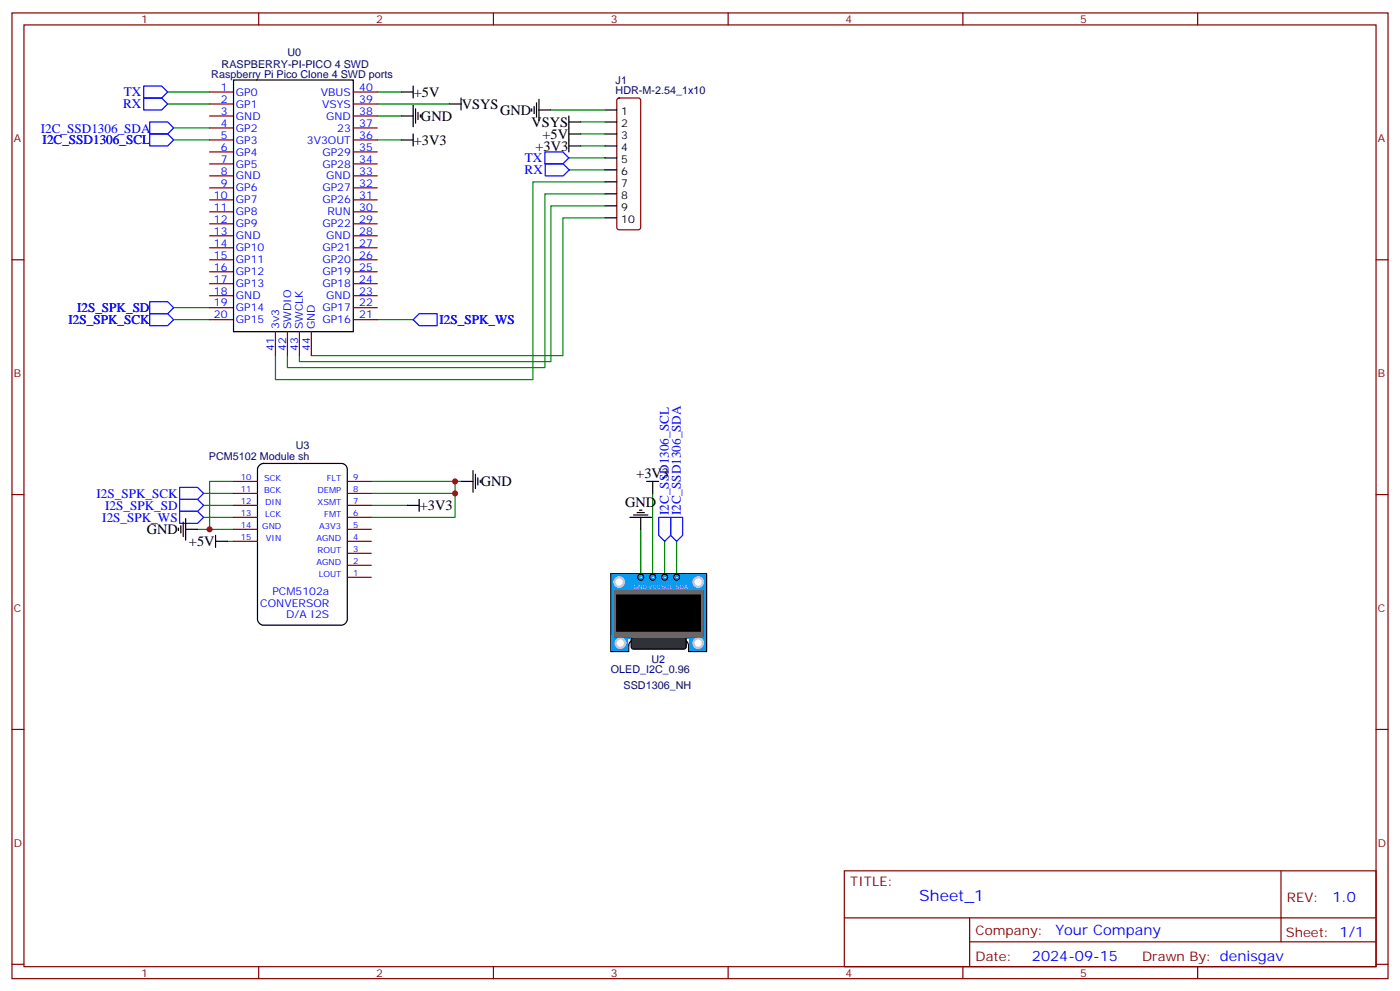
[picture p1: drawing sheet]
<svg xmlns="http://www.w3.org/2000/svg" width="412mm" height="292mm" viewBox="0 0 412 292" stroke-linecap="round" stroke-linejoin="round" font-family="sans-serif">
<g fill="none" stroke="#870000" stroke-width=".35">
<path d="M3.5 3.8h405.4v284.3h-405.4zM7.1 7.3h398.2v277.3h-398.2zM76.2 3.8v3.5M145.3 3.8v3.5M214.5 3.8v3.5M283.6 3.8v3.5M352.8 3.8v3.5M61.7 27.1h7.1M61.7 30.6h7.1M61.7 34.1h7.1M61.7 37.7h7.1M104.1 27.1h7"/>
<path d="M104.1 30.6h7M104.1 34.1h7M104.1 37.7h7M181.9 29.1l.5-.2h5.6l.5 .2 .2 .5v37.4l-.2 .5-.5 .2h-5.6l-.5-.3-.2-.4v-37.4zM61.7 41.2h7.1M61.7 44.7h7.1M61.7 48.3h7.1M61.7 51.8h7.1M61.7 55.3h7.1M61.7 58.8h7.1M104.1 41.2h7M104.1 44.7h7"/>
<path d="M104.1 48.3h7M104.1 51.8h7M104.1 55.3h7M104.1 58.8h7M3.5 76.5h3.6M61.7 76.5h7.1M61.7 62.4h7.1M61.7 65.9h7.1M61.7 69.4h7.1M61.7 73h7.1M104.1 76.5h7M104.1 62.4h7"/>
<path d="M104.1 65.9h7M104.1 69.4h7M104.1 73h7M405.3 76.5h3.6M61.7 80h7.1M61.7 83.5h7.1M61.7 87.1h7.1M61.7 90.6h7.1M61.7 94.1h7.1M81.1 97.6v7.1M84.7 97.6v7.1M88.2 97.6v7.1"/>
<path d="M91.7 97.6v7.1M104.1 80h7M104.1 83.5h7M104.1 87.1h7M104.1 90.6h7M104.1 94.1h7M3.5 145.6h3.6M68.8 141.7h7M68.8 145.3h7M68.8 148.8h7M68.8 152.3h7M68.8 155.9h7"/>
<path d="M68.8 159.4h7M102.3 141.7h7.1M102.3 145.3h7.1M102.3 148.8h7.1M102.3 152.3h7.1M102.3 155.9h7.1M102.3 159.4h7.1M405.3 145.6h3.6M102.3 162.9h7.1M102.3 166.4h7.1M102.3 170h7.1M3.5 214.8h3.6"/>
<path d="M405.3 214.8h3.6M248.7 256.4h156.6v28.2h-156.6zM377.3 256.4v20.9M248.7 270.2h156.5M285.6 277.3h119.6M285.6 270.2v14.2M3.5 283.9h3.6M76.2 284.6v3.5M145.3 284.6v3.5M214.5 284.6v3.5M283.6 284.6v3.5M352.8 284.6v3.5"/>
<path d="M405.3 283.9h3.6"/>
</g>
<g fill="none" stroke="#008700" stroke-width=".35">
<path d="M49.4 30.6h12.3M49.4 27.1h12.3M51.2 37.7h10.5M111.1 30.6h21.2M111.1 27.1h7.1M111.1 34.1h7.1M162.3 32.4h15.9M171.1 39.4h7.1M171.1 35.9h7.1M51.2 41.2h10.5M111.1 41.2h7.1M167.6 46.5h10.6"/>
<path d="M167.6 50h10.6M171.1 43h7.1M178.2 57.1h-17.7v51.1h-75.8v-3.5M178.2 53.6h-21.2v58.2h-75.9v-7.1M178.2 64.1h-12.4v40.6h-74.1M178.2 60.6h-15.9v45.9h-74.1v-1.8M51.2 94.1h10.5M51.2 90.6h10.5M111.1 94.1h10.6M58.2 155.9h10.6M60 148.8h8.8M60 152.3h8.8"/>
<path d="M60 145.3h8.8M67 159.4h1.8M68.8 141.7h-7.1v14.2M109.4 141.7h26.4M109.4 148.8h10.5M134.1 141.7v3.6h-24.7M188.7 155.9v14.1M192.3 145.3v24.7M195.8 159.4v10.6M199.3 159.4v10.6"/>
</g>
<g fill="none" stroke="#000" stroke-width=".35">
<path d="M68.8 23.6h35.3v74h-35.3zM118.2 34.1h3.5M118.2 27.1h3.5M121.7 25.3v3.6M121.7 31v6.3M121.7 39.4v3.6M122.4 32v4.3M123.1 33.1v2.1M123.8 33.8v.7M132.3 30.6h3.5M135.8 28.9v3.5M156.6 32v.7"/>
<path d="M157.3 31.3v2.1M158 30.3v4.2M158.7 32.4h3.6M158.7 29.2v6.4M167.6 34.1v10.6M167.6 35.9h3.5M167.6 39.4h3.5M178.2 32.4h3.5M178.2 35.9h3.5M178.2 39.4h3.5M118.2 41.2h3.5M167.6 43h3.5"/>
<path d="M178.2 43h3.5M178.2 46.5h3.5M178.2 50h3.5M178.2 53.6h3.5M178.2 57.1h3.5M178.2 60.6h3.5M178.2 64.1h3.5M76.4 137l1.2-.5h22.9a1.76 1.76 0 0 1 1.8 1.7v44.1a1.89 1.89 0 0 1-1.8 1.8h-22.9a1.89 1.89 0 0 1-1.8-1.8v-44.1zM52.6 155.5v.7M53.3 154.8v2.1M54 153.7v4.3M54.7 155.9h3.5"/>
<path d="M54.7 152.7v6.3M63.5 159.4h3.5M63.5 157.6v3.5M119.9 148.8h3.6M123.5 147v3.6M185.6 152.3h6.3M186.6 151.6h4.3M187.7 150.9h2.1M188.4 150.2h.7M188.7 152.3v3.6M190.5 141.7h3.5M192.3 141.7v3.6"/>
</g>
<g fill="none" stroke="#00f" stroke-width=".35">
<path d="M42.3 28.9h5.3l1.8 1.7-1.8 1.8h-5.3zM42.3 25.3h5.3l1.8 1.8-1.8 1.8h-5.3zM44.1 35.9h5.3l1.8 1.8-1.8 1.7h-5.3zM44.1 39.4h5.3l1.8 1.8-1.8 1.8h-5.3zM160.5 44.7h5.3l1.8 1.8-1.8 1.8h-5.3zM160.6 48.3h5.3l1.8 1.7-1.8 1.8h-5.3zM44.1 88.8h5.3l1.8 1.8-1.8 1.8h-5.3zM44.1 92.4h5.3l1.8 1.7-1.8 1.8h-5.3zM121.7 94.1l1.8-1.7h5.3v3.5h-5.3zM52.9 143.5h5.3l1.8 1.8-1.8 1.7h-5.3zM52.9 147h5.3l1.8 1.8-1.8 1.8h-5.3zM52.9 150.6h5.3l1.8 1.7-1.8 1.8h-5.3z"/>
<path d="M194 152.3h3.6v5.3l-1.8 1.8-1.8-1.8zM197.6 152.3h3.5v5.3l-1.8 1.8-1.7-1.8z"/>
</g>
<path d="M179.9 168.9h28.2v19.4h-28.2z" fill="#09f" stroke="#fff" stroke-width=".35"/>
<path d="M179.9 168.9h28.2v22.9h-5.3v-1.7" fill="none" stroke="#000" stroke-width=".35"/>
<g fill="#fff">
<circle cx="199.3" cy="170" r=".18"/>
<circle cx="195.8" cy="170" r=".18"/>
<circle cx="188.7" cy="170" r=".18"/>
<circle cx="192.3" cy="170" r=".18"/>
</g>
<g fill="#fff" stroke="#ccc" stroke-width=".71">
<circle cx="182.4" cy="171.4" r="1.41"/>
<circle cx="205.7" cy="171.4" r="1.41"/>
</g>
<path d="M187.2 188.3a1.91 1.91 0 0 0-2 1.8M201.1 188.3a1.91 1.91 0 0 1 1.8 2" fill="none" stroke="#000" stroke-width=".35"/>
<path d="M187 188.3h14.1z" fill="#09f" stroke="#000" stroke-width=".35"/>
<g fill="none" stroke="#000" stroke-width=".35">
<path d="M179.9 168.9v22.9h5.3v-1.7"/>
<circle cx="188.7" cy="170" r=".88"/>
<circle cx="192.3" cy="170" r=".88"/>
<circle cx="195.8" cy="170" r=".88"/>
<circle cx="199.3" cy="170" r=".88"/>
</g>
<path d="M203.2 187.3h4.6v4.2h-4.6z" fill="#09f" stroke="#09f" stroke-width=".35"/>
<circle cx="205.7" cy="189.4" r="1.41" fill="#fff" stroke="#ccc" stroke-width=".71"/>
<path d="M180.3 187.3h4.6v4.2h-4.6z" fill="#09f" stroke="#09f" stroke-width=".35"/>
<circle cx="182.7" cy="189.4" r="1.41" fill="#fff" stroke="#ccc" stroke-width=".71"/>
<path d="M186.1 187.8l.5-.2h14.8l.7 .4v2.4l-.2 .5-.5 .2h-14.8l-.5-.2-.2-.5v-2.1z" fill="#333" stroke="#000" stroke-width=".35"/>
<path d="M181 173.8h26.1v13.8h-26.1z" fill="#666" stroke="#666" stroke-width=".35"/>
<path d="M181.7 175.3h24.7v10.5h-24.7z" fill="#000" stroke="#000" stroke-width=".35"/>
<path d="M139.3 138.6v6.3M140.1 139.6v4.3M135.8 141.7h3.5M140.8 140.7v2.1M141.5 141.4v.7" fill="none" stroke="#000" stroke-width=".35"/>
<path d="M134.1 145.3v7h-24.7" fill="none" stroke="#008700" stroke-width=".35"/>
<g fill="#c00">
<circle cx="61.7" cy="155.9" r=".88"/>
<circle cx="134.1" cy="141.7" r=".88"/>
<circle cx="134.1" cy="145.3" r=".88"/>
</g>
<text font-size="4.6" fill="#00f" x="270.8" y="265.4">Sheet_1</text>
<g font-size="4.2">
<text x="121.9" y="28.6">+5V</text>
<text x="124" y="35.6">GND</text>
<text x="136" y="32.1">VSYS</text>
<text x="147.3" y="33.9">GND</text>
<text x="156.6" y="37.4">VSYS</text>
<text x="159.8" y="40.9">+5V</text>
<text x="121.9" y="42.7">+3V3</text>
<text x="157.7" y="44.4">+3V3</text>
<text x="141.6" y="143.2">GND</text>
<text x="187.4" y="140.7">+3V3</text>
<text x="184.1" y="149.2">GND</text>
<text x="123.7" y="150.2">+3V3</text>
<text x="43.2" y="157.3">GND</text>
<text x="55.6" y="160.8">+5V</text>
</g>
<g font-size="4.2" fill="#00f">
<text x="392.5" y="265.7">1.0</text>
<text x="310.9" y="275.2">Your Company</text>
<text x="304" y="283">2024-09-15</text>
</g>
<g font-size="3.9" fill="#00f">
<text x="36.5" y="28.4">TX</text>
<text x="36.3" y="31.9">RX</text>
<text x="12" y="39">I2C_SSD1306_SDA</text>
<text x="12.6" y="42.5">I2C_SSD1306_SCL</text>
<text x="154.6" y="47.8">TX</text>
<text x="154.5" y="51.3">RX</text>
<text x="20.2" y="95.4">I2S_SPK_SCK</text>
<text x="22.7" y="91.9">I2S_SPK_SD</text>
<text x="129.5" y="95.3">I2S_SPK_WS</text>
<text x="28.4" y="146.5">I2S_SPK_SCK</text>
<text x="30.1" y="153.6">I2S_SPK_WS</text>
<text x="31" y="150.1">I2S_SPK_SD</text>
<text x="197" y="151.6" transform="rotate(-90 197 151.6)">I2C_SSD1306_SCL</text>
<text x="200.5" y="151.7" transform="rotate(-90 200.5 151.7)">I2C_SSD1306_SDA</text>
</g>
<g font-size="3.9" fill="#800">
<text x="250.5" y="261">TITLE:</text>
<text x="379.1" y="265.7">REV:</text>
<text x="287.4" y="275.2">Company:</text>
<text x="378.7" y="275.8">Sheet: 1/1</text>
<text x="287.4" y="282.9">Date:</text>
<text x="336.4" y="282.9">Drawn By: denisgav</text>
</g>
<g font-size="3.2" fill="#800">
<text x="41.6" y="6.8">1</text>
<text x="110.8" y="6.8">2</text>
<text x="179.9" y="6.8">3</text>
<text x="249.1" y="6.8">4</text>
<text x="318.2" y="6.8">5</text>
<text x="4.1" y="41.9">A</text>
<text x="405.9" y="41.9">A</text>
<text x="4.1" y="111.1">B</text>
<text x="405.9" y="111.1">B</text>
<text x="4.1" y="180.2">C</text>
<text x="405.9" y="180.2">C</text>
<text x="4.1" y="249.3">D</text>
<text x="405.9" y="249.3">D</text>
<text x="41.6" y="287.6">1</text>
<text x="110.8" y="287.6">2</text>
<text x="179.9" y="287.6">3</text>
<text x="249.1" y="287.6">4</text>
<text x="318.2" y="287.6">5</text>
</g>
<g font-size="3.2" fill="#000080">
<text x="84.7" y="16.5">U0</text>
<text x="62.2" y="22.9">Raspberry Pi Pico Clone 4 SWD ports</text>
<text x="65.3" y="20">RASPBERRY-PI-PICO 4 SWD</text>
<text x="181.4" y="27.8">HDR-M-2.54_1x10</text>
<text x="181.4" y="24.6">J1</text>
<text x="61.5" y="135.4">PCM5102 Module sh</text>
<text x="87.1" y="132.3">U3</text>
<text x="191.9" y="195.1">U2</text>
<text x="179.9" y="198.2">OLED_I2C_0.96</text>
<text x="183.7" y="202.8">SSD1306_NH</text>
</g>
<g font-size="3.2" fill="#00f">
<text x="65" y="26.7">1</text>
<text x="69.5" y="28.2">GP0</text>
<text x="94.5" y="28.2">VBUS</text>
<text x="105.8" y="26.7">40</text>
<text x="65" y="30.3">2</text>
<text x="65" y="33.8">3</text>
<text x="69.5" y="31.7">GP1</text>
<text x="69.5" y="35.2">GND</text>
<text x="94.9" y="31.7">VSYS</text>
<text x="96.1" y="35.2">GND</text>
<text x="105.8" y="33.8">38</text>
<text x="105.8" y="30.3">39</text>
<text x="65" y="37.3">4</text>
<text x="65" y="40.9">5</text>
<text x="69.5" y="38.7">GP2</text>
<text x="99.3" y="38.7">23</text>
<text x="105.8" y="40.9">36</text>
<text x="105.8" y="37.3">37</text>
<text x="65" y="44.4">6</text>
<text x="65" y="47.9">7</text>
<text x="69.5" y="42.3">GP3</text>
<text x="69.5" y="45.8">GP4</text>
<text x="90.4" y="42.3">3V3OUT</text>
<text x="95" y="45.8">GP29</text>
<text x="105.8" y="47.9">34</text>
<text x="105.8" y="44.4">35</text>
<text x="65" y="51.4">8</text>
<text x="69.5" y="49.3">GP5</text>
<text x="69.5" y="52.8">GND</text>
<text x="95" y="49.3">GP28</text>
<text x="96.1" y="52.8">GND</text>
<text x="105.8" y="51.4">33</text>
<text x="63" y="58.5">10</text>
<text x="65" y="55">9</text>
<text x="69.5" y="56.4">GP6</text>
<text x="69.5" y="59.9">GP7</text>
<text x="95" y="59.9">GP26</text>
<text x="95" y="56.4">GP27</text>
<text x="105.8" y="58.5">31</text>
<text x="105.8" y="55">32</text>
<text x="63" y="62">11</text>
<text x="63" y="65.5">12</text>
<text x="69.5" y="63.4">GP8</text>
<text x="96.5" y="63.4">RUN</text>
<text x="105.8" y="65.5">29</text>
<text x="105.8" y="62">30</text>
<text x="63" y="69.1">13</text>
<text x="69.5" y="67">GP9</text>
<text x="69.5" y="70.5">GND</text>
<text x="95" y="67">GP22</text>
<text x="96.1" y="70.5">GND</text>
<text x="105.8" y="69.1">28</text>
<text x="63" y="72.6">14</text>
<text x="63" y="76.1">15</text>
<text x="69.5" y="74">GP10</text>
<text x="69.5" y="77.5">GP11</text>
<text x="95" y="77.5">GP20</text>
<text x="95" y="74">GP21</text>
<text x="105.8" y="76.1">26</text>
<text x="105.8" y="72.6">27</text>
<text x="63" y="79.7">16</text>
<text x="63" y="83.2">17</text>
<text x="69.5" y="81.1">GP12</text>
<text x="95" y="81.1">GP19</text>
<text x="105.8" y="83.2">24</text>
<text x="105.8" y="79.7">25</text>
<text x="63" y="86.7">18</text>
<text x="69.5" y="84.6">GP13</text>
<text x="69.5" y="88.1">GND</text>
<text x="95" y="84.6">GP18</text>
<text x="96.1" y="88.1">GND</text>
<text x="105.8" y="86.7">23</text>
<text x="63" y="90.2">19</text>
<text x="63" y="93.8">20</text>
<text x="69.5" y="91.7">GP14</text>
<text x="69.5" y="95.2">GP15</text>
<text x="95" y="91.7">GP17</text>
<text x="95" y="95.2">GP16</text>
<text x="105.8" y="90.2">22</text>
<text x="105.8" y="93.8">21</text>
<text x="82.2" y="96.9" transform="rotate(-90 82.2 96.9)">3v3</text>
<text x="85.7" y="96.9" transform="rotate(-90 85.7 96.9)">SWDIO</text>
<text x="89.3" y="96.9" transform="rotate(-90 89.3 96.9)">SWCLK</text>
<text x="92.8" y="96.9" transform="rotate(-90 92.8 96.9)">GND</text>
<text x="80.8" y="103.4" transform="rotate(-90 80.8 103.4)">41</text>
<text x="84.3" y="103.4" transform="rotate(-90 84.3 103.4)">42</text>
<text x="87.8" y="103.4" transform="rotate(-90 87.8 103.4)">43</text>
<text x="91.4" y="103.4" transform="rotate(-90 91.4 103.4)">44</text>
<text x="76.7" y="178.8">CONVERSOR</text>
<text x="80.2" y="175.3">PCM5102a</text>
<text x="84.3" y="182">D/A I2S</text>
</g>
<g font-size="3.2">
<text x="183" y="33.8">1</text>
<text x="183" y="37.3">2</text>
<text x="183" y="40.9">3</text>
<text x="183" y="44.4">4</text>
<text x="183" y="47.9">5</text>
<text x="183" y="51.4">6</text>
<text x="183" y="55">7</text>
<text x="183" y="58.5">8</text>
<text x="183" y="62">9</text>
<text x="183" y="65.5">10</text>
</g>
<g font-size="2.5" fill="#00f">
<text x="70.9" y="141.4">10</text>
<text x="77.8" y="141.7">SCK</text>
<text x="96.2" y="141.7">FLT</text>
<text x="104.1" y="141.4">9</text>
<text x="70.9" y="144.9">11</text>
<text x="70.9" y="148.4">12</text>
<text x="77.8" y="145.3">BCK</text>
<text x="78.1" y="148.8">DIN</text>
<text x="93.5" y="145.3">DEMP</text>
<text x="93.6" y="148.8">XSMT</text>
<text x="104.1" y="144.9">8</text>
<text x="104.1" y="148.4">7</text>
<text x="70.9" y="152">13</text>
<text x="70.9" y="155.5">14</text>
<text x="77.2" y="155.9">GND</text>
<text x="78.1" y="152.3">LCK</text>
<text x="94" y="155.9">A3V3</text>
<text x="95.5" y="152.3">FMT</text>
<text x="104.1" y="152">6</text>
<text x="104.1" y="155.5">5</text>
<text x="70.9" y="159">15</text>
<text x="78.3" y="159.4">VIN</text>
<text x="93.2" y="159.4">AGND</text>
<text x="104.1" y="159">4</text>
<text x="93.2" y="166.4">AGND</text>
<text x="93.6" y="162.9">ROUT</text>
<text x="104.1" y="162.6">3</text>
<text x="104.1" y="166.1">2</text>
<text x="93.9" y="170">LOUT</text>
<text x="104.1" y="169.6">1</text>
</g>
<text font-size="1.8" fill="#fff" x="186.6" y="173.5">GND VCCSCL SDA</text>
</svg>
